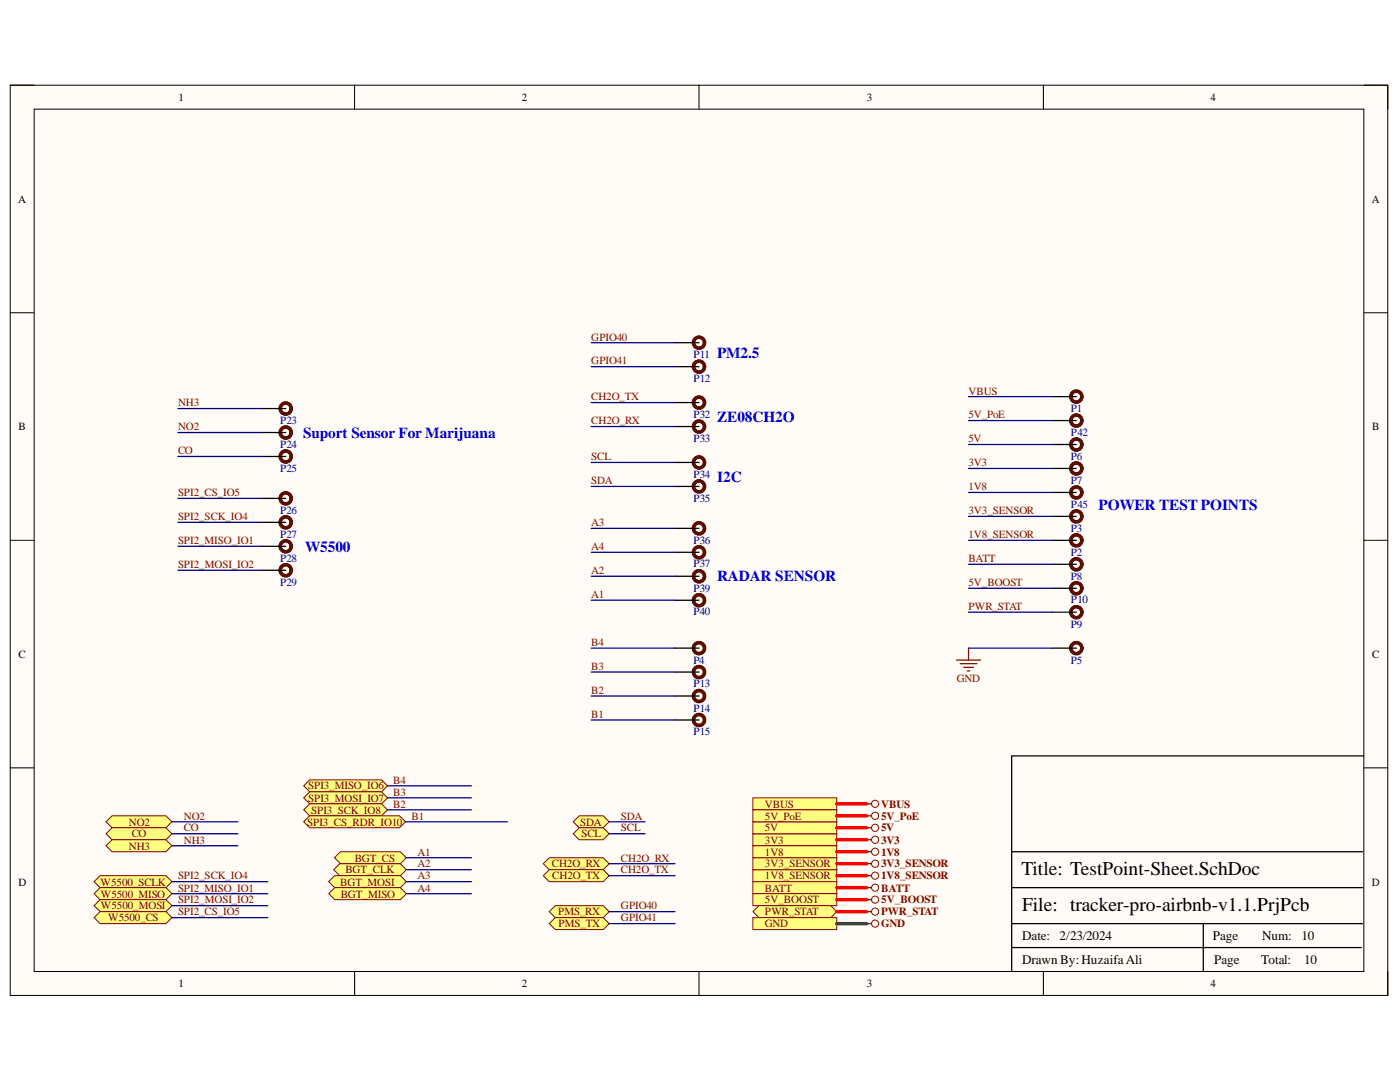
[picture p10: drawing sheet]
<svg xmlns="http://www.w3.org/2000/svg" width="279mm" height="216mm" viewBox="0 0 279 216" stroke-linecap="round" stroke-linejoin="round" font-family="sans-serif">
<path d="M2 17h275v181.6h-275z" fill-rule="evenodd" fill="#fffcf8"/>
<path d="M2 17h275v181.6h-275z" fill="none" stroke="#000" stroke-width=".2"/>
<path d="M6.8 21.8h265.4v172.1h-265.4z" fill-rule="evenodd" fill="#fffcf8"/>
<g fill="none" stroke="#000" stroke-width=".2">
<path d="M2 17h4.8M70.8 17v4.8M139.5 17v4.8M208.2 17v4.8M272.2 17h4.8v4.8M6.8 21.8h265.4v172.1h-265.4zM2 62.4h4.8M272.2 62.4h4.8M2 107.8h4.8M272.2 107.8h4.8M2 153.2h4.8M272.2 153.2h4.8"/>
<path d="M70.8 193.9v4.7M139.5 193.9v4.7M208.2 193.9v4.7M277 193.9v4.7"/>
</g>
<path d="M272.2 150.8h-70.3v43.1M201.9 177.1h70M201.9 170h70M201.9 189.1h69.8M201.9 184.3h70M240.1 184.3v9.6" fill="none" stroke="#000" stroke-width=".25"/>
<path d="M150.3 166.4h16.7v2.4h-16.7z" fill-rule="evenodd" fill="#ffff80"/>
<path d="M150.3 166.4h16.7v2.4h-16.7z" fill="none" stroke="#800000" stroke-width=".2"/>
<path d="M150.3 173.5h16.7v2.4h-16.7z" fill-rule="evenodd" fill="#ffff80"/>
<g fill="none" stroke="#800000" stroke-width=".2">
<path d="M150.3 173.5h16.7v2.4h-16.7z"/>
<circle cx="174.6" cy="167.6" r=".71"/>
<circle cx="174.6" cy="174.7" r=".72"/>
</g>
<path d="M173 167.6h.9M173 174.7h.9" fill="none" stroke="#800000" stroke-width=".25"/>
<path d="M150.3 175.9h16.7v2.4h-16.7z" fill-rule="evenodd" fill="#ffff80"/>
<g fill="none" stroke="#800000" stroke-width=".2">
<path d="M150.3 175.9h16.7v2.4h-16.7z"/>
<circle cx="174.6" cy="177.1" r=".71"/>
</g>
<path d="M173 177.1h.9" fill="none" stroke="#800000" stroke-width=".25"/>
<path d="M150.3 171.1h16.7v2.4h-16.7z" fill-rule="evenodd" fill="#ffff80"/>
<g fill="none" stroke="#800000" stroke-width=".2">
<path d="M150.3 171.1h16.7v2.4h-16.7z"/>
<circle cx="174.6" cy="172.3" r=".72"/>
</g>
<path d="M173 172.3h.9" fill="none" stroke="#800000" stroke-width=".25"/>
<path d="M150.3 168.8h16.7v2.3h-16.7z" fill-rule="evenodd" fill="#ffff80"/>
<g fill="none" stroke="#800000" stroke-width=".2">
<path d="M150.3 168.8h16.7v2.3h-16.7z"/>
<circle cx="174.6" cy="170" r=".72"/>
</g>
<path d="M173 170h.9" fill="none" stroke="#800000" stroke-width=".25"/>
<path d="M150.3 164h16.7v2.4h-16.7z" fill-rule="evenodd" fill="#ffff80"/>
<g fill="none" stroke="#800000" stroke-width=".2">
<path d="M150.3 164h16.7v2.4h-16.7z"/>
<circle cx="174.6" cy="165.2" r=".72"/>
</g>
<path d="M173 165.2h.9" fill="none" stroke="#800000" stroke-width=".25"/>
<path d="M150.3 159.2h16.7v2.4h-16.7z" fill-rule="evenodd" fill="#ffff80"/>
<g fill="none" stroke="#800000" stroke-width=".2">
<path d="M150.3 159.2h16.7v2.4h-16.7z"/>
<circle cx="174.6" cy="160.4" r=".71"/>
</g>
<path d="M173 160.4h.9" fill="none" stroke="#800000" stroke-width=".25"/>
<path d="M150.3 161.6h16.7v2.4h-16.7z" fill-rule="evenodd" fill="#ffff80"/>
<g fill="none" stroke="#800000" stroke-width=".2">
<path d="M150.3 161.6h16.7v2.4h-16.7z"/>
<circle cx="174.6" cy="162.8" r=".72"/>
</g>
<path d="M173 162.8h.9" fill="none" stroke="#800000" stroke-width=".25"/>
<g fill="none" stroke="#5b0f00" stroke-width=".68">
<circle cx="214.8" cy="79.1" r="1.1"/>
<circle cx="57" cy="99.4" r="1.1"/>
<circle cx="139.5" cy="80.3" r="1.1"/>
<circle cx="139.5" cy="92.3" r="1.1"/>
<circle cx="139.5" cy="97.1" r="1.1"/>
<circle cx="139.5" cy="85.1" r="1.1"/>
<circle cx="214.8" cy="83.9" r="1.1"/>
<circle cx="214.8" cy="88.7" r="1.1"/>
<circle cx="214.8" cy="93.5" r="1.1"/>
<circle cx="214.8" cy="98.3" r="1.1"/>
<circle cx="57" cy="104.2" r="1.1"/>
<circle cx="214.8" cy="107.8" r="1.1"/>
<circle cx="214.8" cy="112.6" r="1.1"/>
<circle cx="214.8" cy="117.4" r="1.1"/>
<circle cx="214.8" cy="103" r="1.1"/>
<circle cx="214.8" cy="122.2" r="1.1"/>
</g>
<g fill="none" stroke="#000" stroke-width=".25">
<path d="M210 79.1h4.8M52.2 99.4h4.8M134.7 80.3h4.8M134.7 85.1h4.8M134.7 92.3h4.8M134.7 97.1h4.8M210 83.9h4.8M210 88.7h4.8M210 93.5h4.8M210 98.3h4.8M52.2 104.2h4.8M210 103h4.8"/>
<path d="M210 107.8h4.8M210 112.6h4.8M210 117.4h4.8M210 122.2h4.8"/>
</g>
<path d="M150.3 178.3h16.7v2.4h-16.7z" fill-rule="evenodd" fill="#ffff80"/>
<g fill="none" stroke="#800000" stroke-width=".2">
<path d="M150.3 178.3h16.7v2.4h-16.7z"/>
<circle cx="174.6" cy="179.5" r=".71"/>
</g>
<path d="M173 179.5h.9" fill="none" stroke="#800000" stroke-width=".25"/>
<path d="M150.3 181.9l1.2-1.2h14.3l1.2 1.2-1.2 1.2h-14.3z" fill-rule="evenodd" fill="#ffff80"/>
<g fill="none" stroke="#800000" stroke-width=".2">
<path d="M150.3 181.9l1.2-1.2h14.3l1.2 1.2-1.2 1.2h-14.3z"/>
<circle cx="174.6" cy="181.9" r=".72"/>
</g>
<path d="M173 181.9h.9" fill="none" stroke="#800000" stroke-width=".25"/>
<g fill="none" stroke="#5b0f00" stroke-width=".68">
<circle cx="139.5" cy="73.2" r="1.1"/>
<circle cx="139.5" cy="68.4" r="1.1"/>
</g>
<path d="M134.7 68.4h4.8M134.7 73.2h4.8" fill="none" stroke="#000" stroke-width=".25"/>
<path d="M109.6 181.9l1.2-1.2h9.6l1.2 1.2-1.2 1.2h-9.6z" fill-rule="evenodd" fill="#ffff80"/>
<path d="M109.6 181.9l1.2-1.2h9.6l1.2 1.2-1.2 1.2h-9.6z" fill="none" stroke="#800000" stroke-width=".2"/>
<path d="M109.6 184.3l1.2-1.2h9.6l1.2 1.2-1.2 1.2h-9.6z" fill-rule="evenodd" fill="#ffff80"/>
<path d="M109.6 184.3l1.2-1.2h9.6l1.2 1.2-1.2 1.2h-9.6z" fill="none" stroke="#800000" stroke-width=".2"/>
<g fill="none" stroke="#5b0f00" stroke-width=".68">
<circle cx="57" cy="91.1" r="1.1"/>
<circle cx="57" cy="81.5" r="1.1"/>
<circle cx="57" cy="86.3" r="1.1"/>
<circle cx="57" cy="113.8" r="1.1"/>
<circle cx="57" cy="109" r="1.1"/>
<circle cx="139.5" cy="115" r="1.1"/>
<circle cx="139.5" cy="105.4" r="1.1"/>
<circle cx="139.5" cy="110.2" r="1.1"/>
<circle cx="139.5" cy="119.8" r="1.1"/>
</g>
<path d="M52.2 81.5h4.8M52.2 86.3h4.8M52.2 91.1h4.8M52.2 109h4.8M52.2 113.8h4.8M134.7 105.4h4.8M134.7 110.2h4.8M134.7 115h4.8M134.7 119.8h4.8" fill="none" stroke="#000" stroke-width=".25"/>
<path d="M108.4 172.3l1.2-1.2h10.8l1.2 1.2-1.2 1.2h-10.8z" fill-rule="evenodd" fill="#ffff80"/>
<path d="M108.4 172.3l1.2-1.2h10.8l1.2 1.2-1.2 1.2h-10.8z" fill="none" stroke="#800000" stroke-width=".2"/>
<path d="M108.4 174.7l1.2-1.2h10.8l1.2 1.2-1.2 1.2h-10.8z" fill-rule="evenodd" fill="#ffff80"/>
<path d="M108.4 174.7l1.2-1.2h10.8l1.2 1.2-1.2 1.2h-10.8z" fill="none" stroke="#800000" stroke-width=".2"/>
<path d="M114.4 164l1.2-1.2h4.8l1.2 1.2-1.2 1.2h-4.8z" fill-rule="evenodd" fill="#ffff80"/>
<path d="M114.4 164l1.2-1.2h4.8l1.2 1.2-1.2 1.2h-4.8z" fill="none" stroke="#800000" stroke-width=".2"/>
<path d="M114.4 166.4l1.2-1.2h4.8l1.2 1.2-1.2 1.2h-4.8z" fill-rule="evenodd" fill="#ffff80"/>
<path d="M114.4 166.4l1.2-1.2h4.8l1.2 1.2-1.2 1.2h-4.8z" fill="none" stroke="#800000" stroke-width=".2"/>
<path d="M66.8 171.1l1.2-1.1h11.9l1.2 1.1-1.2 1.2h-11.9z" fill-rule="evenodd" fill="#ffff80"/>
<path d="M66.8 171.1l1.2-1.1h11.9l1.2 1.1-1.2 1.2h-11.9z" fill="none" stroke="#800000" stroke-width=".2"/>
<path d="M66.6 173.5l1.2-1.2h12.1l1.2 1.2-1.2 1.2h-12.1z" fill-rule="evenodd" fill="#ffff80"/>
<path d="M66.6 173.5l1.2-1.2h12.1l1.2 1.2-1.2 1.2h-12.1z" fill="none" stroke="#800000" stroke-width=".2"/>
<path d="M65.6 175.9l1.2-1.2h13.1l1.2 1.2-1.2 1.2h-13.1z" fill-rule="evenodd" fill="#ffff80"/>
<path d="M65.6 175.9l1.2-1.2h13.1l1.2 1.2-1.2 1.2h-13.1z" fill="none" stroke="#800000" stroke-width=".2"/>
<path d="M66.8 177.1h13.1l1.2 1.2-1.2 1.2h-13.1l-1.2-1.2z" fill-rule="evenodd" fill="#ffff80"/>
<path d="M66.8 177.1h13.1l1.2 1.2-1.2 1.2h-13.1l-1.2-1.2z" fill="none" stroke="#800000" stroke-width=".2"/>
<path d="M18.8 175.9l1.2-1.2h13.1l1.2 1.2-1.2 1.2h-13.1z" fill-rule="evenodd" fill="#ffff80"/>
<path d="M18.8 175.9l1.2-1.2h13.1l1.2 1.2-1.2 1.2h-13.1z" fill="none" stroke="#800000" stroke-width=".2"/>
<path d="M20 177.1h13.1l1.2 1.2-1.2 1.2h-13.1l-1.2-1.2z" fill-rule="evenodd" fill="#ffff80"/>
<path d="M20 177.1h13.1l1.2 1.2-1.2 1.2h-13.1l-1.2-1.2z" fill="none" stroke="#800000" stroke-width=".2"/>
<path d="M18.8 180.7l1.2-1.2h13.1l1.2 1.2-1.2 1.2h-13.1z" fill-rule="evenodd" fill="#ffff80"/>
<path d="M18.8 180.7l1.2-1.2h13.1l1.2 1.2-1.2 1.2h-13.1z" fill="none" stroke="#800000" stroke-width=".2"/>
<path d="M18.8 183.1l1.2-1.2h13.1l1.2 1.2-1.2 1.2h-13.1z" fill-rule="evenodd" fill="#ffff80"/>
<path d="M18.8 183.1l1.2-1.2h13.1l1.2 1.2-1.2 1.2h-13.1z" fill="none" stroke="#800000" stroke-width=".2"/>
<path d="M21.2 164l1.2-1.2h10.7l1.2 1.2-1.2 1.2h-10.7z" fill-rule="evenodd" fill="#ffff80"/>
<path d="M21.2 164l1.2-1.2h10.7l1.2 1.2-1.2 1.2h-10.7z" fill="none" stroke="#800000" stroke-width=".2"/>
<path d="M21.2 166.4l1.2-1.2h10.7l1.2 1.2-1.2 1.2h-10.7z" fill-rule="evenodd" fill="#ffff80"/>
<path d="M21.2 166.4l1.2-1.2h10.7l1.2 1.2-1.2 1.2h-10.7z" fill="none" stroke="#800000" stroke-width=".2"/>
<path d="M21.2 168.8l1.2-1.2h10.7l1.2 1.2-1.2 1.2h-10.7z" fill-rule="evenodd" fill="#ffff80"/>
<path d="M21.2 168.8l1.2-1.2h10.7l1.2 1.2-1.2 1.2h-10.7z" fill="none" stroke="#800000" stroke-width=".2"/>
<path d="M150.3 183.1h16.7v2.4h-16.7z" fill-rule="evenodd" fill="#ffff80"/>
<g fill="none" stroke="#800000" stroke-width=".2">
<path d="M150.3 183.1h16.7v2.4h-16.7z"/>
<circle cx="174.6" cy="184.3" r=".72"/>
</g>
<path d="M190.9 131.7h4.8M191.6 132.4h3.4M192.3 133.2h2M193.1 133.9h.4M193.3 129.3v2.4M173 184.3h.9" fill="none" stroke="#800000" stroke-width=".25"/>
<g fill="none" stroke="#5b0f00" stroke-width=".68">
<circle cx="139.5" cy="134.1" r="1.1"/>
<circle cx="139.5" cy="129.3" r="1.1"/>
<circle cx="139.5" cy="138.9" r="1.1"/>
<circle cx="214.8" cy="129.3" r="1.1"/>
<circle cx="139.5" cy="143.7" r="1.1"/>
</g>
<path d="M134.7 129.3h4.8M134.7 134.1h4.8M134.7 138.9h4.8M210 129.3h4.8M134.7 143.7h4.8" fill="none" stroke="#000" stroke-width=".25"/>
<path d="M167 167.6h6M167 174.7h6M167 177.1h6M167 172.3h6M167 170h6M167 165.2h6M167 160.4h6M167 162.8h6M167 179.5h6M167 181.9h6" fill="none" stroke="#f00" stroke-width=".68"/>
<g fill="none" stroke="#000080" stroke-width=".25">
<path d="M118 68.4h16.7M118 73.2h16.7M193.3 79.1h16.7M35.5 99.4h16.7M35.5 81.5h16.7M35.5 86.3h16.7M35.5 91.1h16.7M118 80.3h16.7M118 85.1h16.7M118 92.3h16.7M118 97.1h16.7M193.3 83.9h16.7"/>
<path d="M193.3 88.7h16.7M193.3 93.5h16.7M193.3 98.3h16.7M35.5 104.2h16.7M35.5 109h16.7M35.5 113.8h16.7M118 105.4h16.7M118 110.2h16.7M118 115h16.7M118 119.8h16.7M193.3 103h16.7M193.3 107.8h16.7"/>
<path d="M193.3 112.6h16.7M193.3 117.4h16.7M118 129.3h16.7M118 134.1h16.7M118 138.9h16.7M193.3 122.2h16.7M193.3 129.3h16.7M118 143.7h16.7M34.3 164h13.2M34.3 166.4h13.2M34.3 168.8h13.2M34.3 178.3h19.1"/>
<path d="M34.3 175.9h19.1M81.1 171.1h13M81.1 178.3h13M81.1 175.9h13M81.1 173.5h13M121.6 172.3h13.1M121.6 164h7.1M121.6 166.4h7.1M121.6 174.7h13.1M34.3 180.7h19.1M34.3 183.1h19.1M121.6 181.9h13.1"/>
<path d="M121.6 184.3h13.1"/>
</g>
<path d="M167 184.3h6" fill="none" stroke="#274e13" stroke-width=".68"/>
<path d="M60.6 156.8l1.2-1.2h14.3l1.2 1.2-1.2 1.2h-14.3z" fill-rule="evenodd" fill="#ffff80"/>
<path d="M60.6 156.8l1.2-1.2h14.3l1.2 1.2-1.2 1.2h-14.3z" fill="none" stroke="#800000" stroke-width=".2"/>
<path d="M60.6 159.2l1.2-1.2h14.3l1.2 1.2-1.2 1.2h-14.3z" fill-rule="evenodd" fill="#ffff80"/>
<path d="M60.6 159.2l1.2-1.2h14.3l1.2 1.2-1.2 1.2h-14.3z" fill="none" stroke="#800000" stroke-width=".2"/>
<path d="M60.6 161.6l1.2-1.2h14.3l1.2 1.2-1.2 1.2h-14.3z" fill-rule="evenodd" fill="#ffff80"/>
<path d="M60.6 161.6l1.2-1.2h14.3l1.2 1.2-1.2 1.2h-14.3z" fill="none" stroke="#800000" stroke-width=".2"/>
<path d="M60.6 164l1.2-1.2h17.9l1.2 1.2-1.2 1.2h-17.9z" fill-rule="evenodd" fill="#ffff80"/>
<path d="M60.6 164l1.2-1.2h17.9l1.2 1.2-1.2 1.2h-17.9z" fill="none" stroke="#800000" stroke-width=".2"/>
<path d="M77.3 156.8h16.8M77.3 159.2h16.8M77.3 161.6h16.8M80.9 164h20.3" fill="none" stroke="#000080" stroke-width=".25"/>
<g font-size="3.9">
<text x="203.8" y="174.6">Title: TestPoint-Sheet.SchDoc</text>
<text x="204" y="181.8">File: tracker-pro-airbnb-v1.1.PrjPcb</text>
</g>
<g font-size="3" fill="#00f">
<text x="143.1" y="71.4">PM2.5</text>
<text x="60.5" y="87.4">Suport Sensor For Marijuana</text>
<text x="143.1" y="84.2">ZE08CH2O</text>
<text x="143.1" y="96.2">I2C</text>
<text x="219.2" y="101.7">POWER TEST POINTS</text>
<text x="60.9" y="110.1">W5500</text>
<text x="143.1" y="116">RADAR SENSOR</text>
</g>
<g font-size="2.6">
<text x="204" y="187.6">Date:</text>
<text x="211.5" y="187.6">2/23/2024</text>
<text x="242.1" y="187.6">Page</text>
<text x="251.9" y="187.6">Num:</text>
<text x="259.7" y="187.6">10</text>
<text x="204" y="192.4">Drawn By: HuzaifaAli</text>
<text x="242.3" y="192.4">Page</text>
<text x="251.7" y="192.4">Total:</text>
<text x="260.3" y="192.4">10</text>
</g>
<g font-size="2.2">
<text x="35.6" y="20.1">1</text>
<text x="104.1" y="20.1">2</text>
<text x="173" y="20.1">3</text>
<text x="241.6" y="20.1">4</text>
<text x="3.6" y="40.4">A</text>
<text x="273.8" y="40.4">A</text>
<text x="3.7" y="85.8">B</text>
<text x="273.9" y="85.8">B</text>
<text x="3.7" y="131.3">C</text>
<text x="273.9" y="131.3">C</text>
<text x="3.7" y="176.7">D</text>
<text x="273.8" y="176.7">D</text>
<text x="35.6" y="197">1</text>
<text x="104.1" y="197">2</text>
<text x="173" y="197">3</text>
<text x="241.6" y="197">4</text>
</g>
<g font-size="2.2" fill="#800000">
<text x="118" y="68">GPIO40</text>
<text x="118" y="72.7">GPIO41</text>
<text x="35.5" y="81.1">NH3</text>
<text x="118" y="79.9">CH2O_TX</text>
<text x="193.3" y="78.7">VBUS</text>
<text x="193.3" y="83.5">5V_PoE</text>
<text x="35.5" y="85.8">NO2</text>
<text x="118" y="84.6">CH2O_RX</text>
<text x="193.3" y="88.3">5V</text>
<text x="35.5" y="90.7">CO</text>
<text x="118" y="91.8">SCL</text>
<text x="193.3" y="93">3V3</text>
<text x="35.5" y="99">SPI2_CS_IO5</text>
<text x="118" y="96.7">SDA</text>
<text x="193.3" y="97.8">1V8</text>
<text x="35.5" y="103.8">SPI2_SCK_IO4</text>
<text x="118" y="105">A3</text>
<text x="193.3" y="102.6">3V3_SENSOR</text>
<text x="193.3" y="107.4">1V8_SENSOR</text>
<text x="35.5" y="108.6">SPI2_MISO_IO1</text>
<text x="35.5" y="113.4">SPI2_MOSI_IO2</text>
<text x="118" y="109.8">A4</text>
<text x="193.3" y="112.1">BATT</text>
<text x="118" y="114.6">A2</text>
<text x="118" y="119.3">A1</text>
<text x="193.3" y="116.9">5V_BOOST</text>
<text x="193.3" y="121.7">PWR_STAT</text>
<text x="118" y="128.9">B4</text>
<text x="118" y="133.7">B3</text>
<text x="191" y="136.1">GND</text>
<text x="118" y="138.4">B2</text>
<text x="118" y="143.2">B1</text>
<text x="61.5" y="157.5">SPI3_MISO_IO6</text>
<text x="61.5" y="160">SPI3_MOSI_IO7</text>
<text x="78.5" y="158.8">B3</text>
<text x="78.5" y="161.2">B2</text>
<text x="78.5" y="156.4">B4</text>
<text x="152.7" y="161.2">VBUS</text>
<text x="175.8" y="161.2">VBUS</text>
<text x="25.7" y="164.7">NO2</text>
<text x="26.3" y="167.1">CO</text>
<text x="36.7" y="163.5">NO2</text>
<text x="36.7" y="165.9">CO</text>
<text x="61.3" y="164.7">SPI3_CS_RDR_IO10</text>
<text x="62.1" y="162.4">SPI3_SCK_IO8</text>
<text x="82.1" y="163.5">B1</text>
<text x="115.8" y="164.7">SDA</text>
<text x="116" y="167.1">SCL</text>
<text x="123.9" y="165.9">SCL</text>
<text x="123.9" y="163.5">SDA</text>
<text x="152.7" y="165.9">5V</text>
<text x="152.7" y="163.5">5V_PoE</text>
<text x="175.8" y="165.9">5V</text>
<text x="175.8" y="163.5">5V_PoE</text>
<text x="25.7" y="169.5">NH3</text>
<text x="36.7" y="168.4">NH3</text>
<text x="70.8" y="171.9">BGT_CS</text>
<text x="83.3" y="173.1">A2</text>
<text x="83.3" y="170.7">A1</text>
<text x="110.1" y="173.1">CH2O_RX</text>
<text x="123.9" y="171.9">CH2O_RX</text>
<text x="152.7" y="168.4">3V3</text>
<text x="152.7" y="173.1">3V3_SENSOR</text>
<text x="152.7" y="170.7">1V8</text>
<text x="175.8" y="168.4">3V3</text>
<text x="175.8" y="173.1">3V3_SENSOR</text>
<text x="175.8" y="170.7">1V8</text>
<text x="20" y="176.7">W5500_SCLK</text>
<text x="20.1" y="179.1">W5500_MISO</text>
<text x="35.5" y="175.5">SPI2_SCK_IO4</text>
<text x="35.5" y="177.9">SPI2_MISO_IO1</text>
<text x="67.9" y="176.7">BGT_MOSI</text>
<text x="68" y="179.1">BGT_MISO</text>
<text x="68.9" y="174.3">BGT_CLK</text>
<text x="83.3" y="177.9">A4</text>
<text x="83.3" y="175.5">A3</text>
<text x="110.2" y="175.5">CH2O_TX</text>
<text x="123.9" y="174.3">CH2O_TX</text>
<text x="152.7" y="175.5">1V8_SENSOR</text>
<text x="152.7" y="177.9">BATT</text>
<text x="175.8" y="175.5">1V8_SENSOR</text>
<text x="175.8" y="177.9">BATT</text>
<text x="20.1" y="181.5">W5500_MOSI</text>
<text x="21.6" y="183.8">W5500_CS</text>
<text x="35.5" y="180.3">SPI2_MOSI_IO2</text>
<text x="35.5" y="182.6">SPI2_CS_IO5</text>
<text x="111.4" y="182.6">PMS_RX</text>
<text x="111.5" y="185">PMS_TX</text>
<text x="123.9" y="183.8">GPIO41</text>
<text x="123.9" y="181.5">GPIO40</text>
<text x="152.7" y="180.3">5V_BOOST</text>
<text x="152.7" y="182.6">PWR_STAT</text>
<text x="152.7" y="185">GND</text>
<text x="175.8" y="180.3">5V_BOOST</text>
<text x="175.8" y="182.6">PWR_STAT</text>
<text x="175.8" y="185">GND</text>
</g>
<g font-size="2.2" fill="#000080">
<text x="138.4" y="71.5">P11</text>
<text x="138.4" y="76.2">P12</text>
<text x="138.4" y="83.4">P32</text>
<text x="213.7" y="82.2">P1</text>
<text x="55.9" y="84.6">P23</text>
<text x="55.9" y="89.4">P24</text>
<text x="138.4" y="88.2">P33</text>
<text x="213.7" y="86.9">P42</text>
<text x="55.9" y="94.1">P25</text>
<text x="138.4" y="95.3">P34</text>
<text x="213.7" y="91.8">P6</text>
<text x="138.4" y="100.1">P35</text>
<text x="213.7" y="96.6">P7</text>
<text x="213.7" y="101.3">P45</text>
<text x="55.9" y="102.5">P26</text>
<text x="55.9" y="107.3">P27</text>
<text x="213.7" y="106.1">P3</text>
<text x="55.9" y="112">P28</text>
<text x="138.4" y="108.5">P36</text>
<text x="138.4" y="113.2">P37</text>
<text x="213.7" y="110.9">P2</text>
<text x="55.9" y="116.9">P29</text>
<text x="138.4" y="118">P39</text>
<text x="213.7" y="115.7">P8</text>
<text x="138.4" y="122.8">P40</text>
<text x="213.7" y="120.4">P10</text>
<text x="213.7" y="125.2">P9</text>
<text x="138.4" y="132.4">P4</text>
<text x="138.4" y="137.2">P13</text>
<text x="213.7" y="132.4">P5</text>
<text x="138.4" y="142">P14</text>
<text x="138.4" y="146.7">P15</text>
</g>
</svg>
